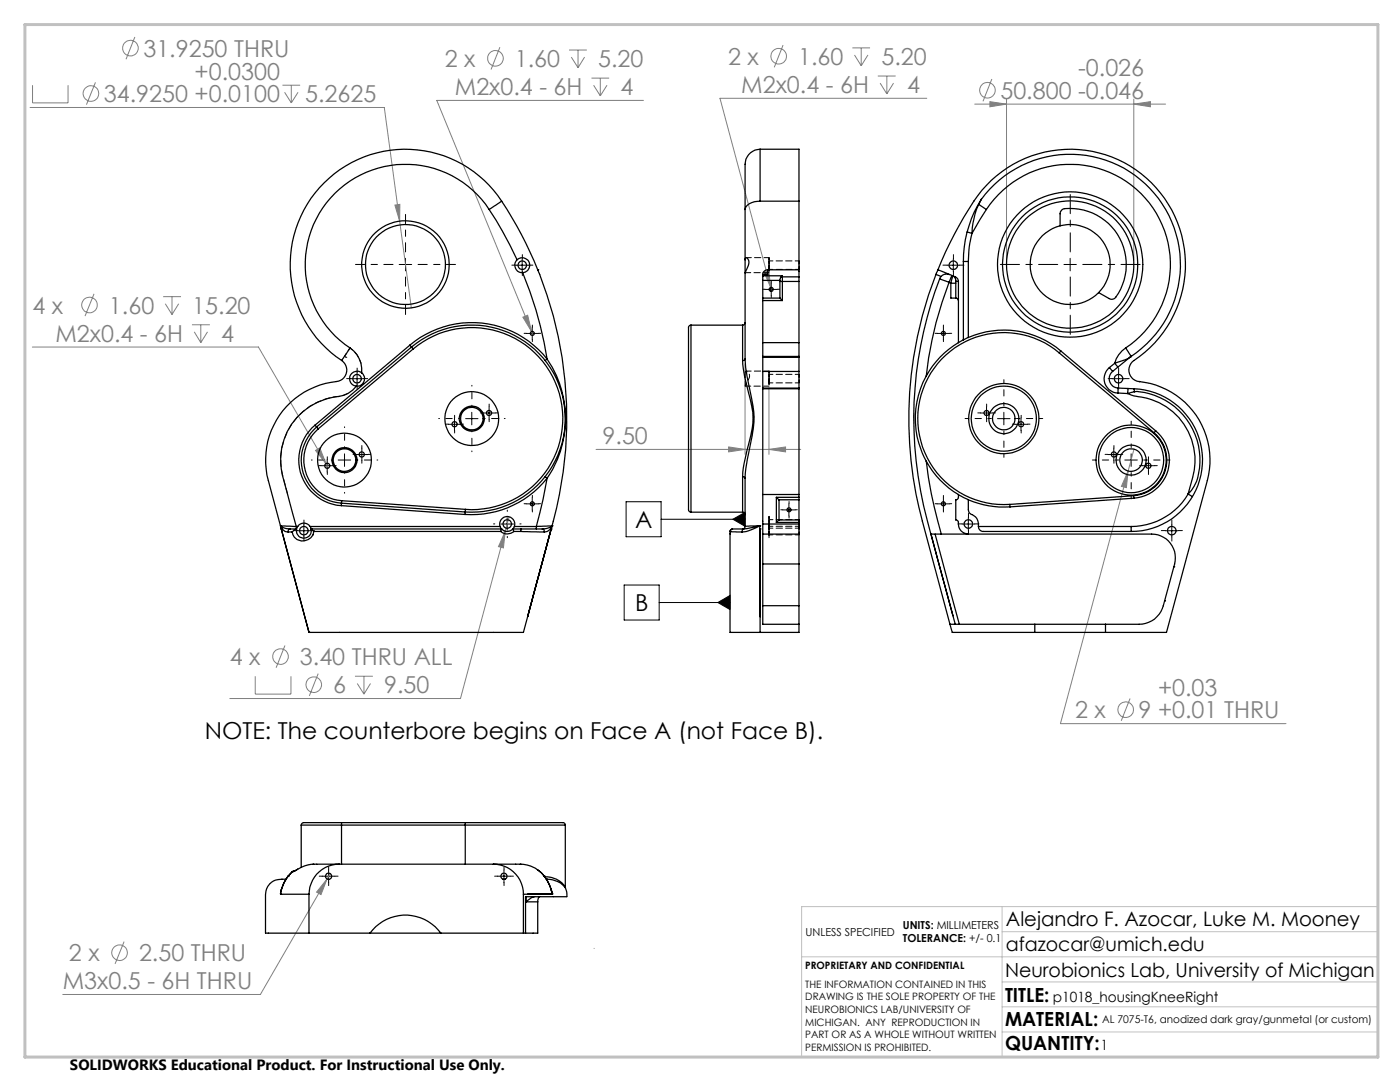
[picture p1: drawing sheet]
<svg xmlns="http://www.w3.org/2000/svg" width="279mm" height="216mm" viewBox="0 0 279 216" stroke-linecap="round" stroke-linejoin="round" font-family="sans-serif">
<g fill="none" stroke="#808080" stroke-width=".2">
<path d="M6.5 17v3.5h7.1v-3.5M19.1 16.4l-1.8 4.5M26.9 7.4l-1.7 4.4M56.4 17h3.5M56.8 18.4l1.3 2.1M58.1 17v3.5M59.5 18.4l-1.4 2.1M99.8 9.4l-1.8 4.5M113.6 10h3.5M114 11.4l1.4 2.1M115.4 10v3.5M116.7 11.4l-1.3 2.1"/>
<path d="M118 15.6h3.6M118.5 17l1.3 2.1M119.8 15.6v3.5M121.1 17l-1.3 2.1M156.3 9l-1.8 4.4M170.1 9.6h3.5M170.5 11l1.4 2.1M171.9 9.6v3.5M173.2 11l-1.3 2.1M175.2 15.2h3.6M175.6 16.6l1.4 2.1M177 15.2v3.5"/>
<path d="M178.3 16.6l-1.3 2.1M185 19.6h-41.3l10.1 37.8M197.9 15.8l-1.7 4.4M200.9 19.8v32M226.3 19.8v32M6 21.4h70.7l5.4 40.1M128.4 20h-41.2l18.9 46.1M194.5 20.8h38.1M197.6 20.3l3.3 .5-3.3 .5zM226.3 20.8l3.3-.5v1zM18.8 58.6l-1.8 4.5M32.6 59.2h3.5"/>
<path d="M34.3 59.2v3.6M78.8 40.9l1-.1v3.3zM152.5 54.3l.9-.3 .4 3.4zM153.8 57.4l.2 .7M6.5 69.3h45.1l13.5 23.2M33 60.6l1.3 2.2M35.7 60.6l-1.4 2.2M38.3 64.8h3.6M38.8 66.2l1.3 2.2M40.1 64.8v3.6M41.4 66.2l-1.3 2.2M104.4 63.3l.9-.4 .8 3.2z"/>
<path d="M106.1 66.1l.3 .8M148.7 72.6v18.1M153.5 77.4v13.3M63 89.9l.8-.5 1.3 3.1zM65.1 92.5l.4 .9M119 89.7h40.8M145.4 89.2l3.3 .5-3.3 .5zM153.5 89.7l3.3-.5v1zM225.1 94l-.3 3.3-1-.3zM226.3 89.6l-14.7 54.8h45M100.3 105.8a1.46 1.46 0 0 0 1.4 .2M100.8 106l-.3 3.3-1-.2z"/>
<path d="M101.6 103.1l-9.7 36.3h-46M50.9 134.9v3.6h7.2v-3.6M56.9 128.8l-1.8 4.4M63.5 134.4l-1.8 4.5M70.8 134.9h3.6M71.3 136.4l1.3 2.1M72.6 134.9v3.6M73.9 136.4l-1.3 2.1M225.5 139.4l-1.7 4.4M65.3 175.4l-1.2 3.1-.9-.5zM65.3 175.4l-13.3 23h-39.5M65.9 174.3l-.6 1.1"/>
<path d="M24.8 187.9l-1.8 4.4"/>
<circle cx="18.2" cy="18.7" r="1.55"/>
<circle cx="26" cy="9.6" r="1.56"/>
<circle cx="98.9" cy="11.6" r="1.55"/>
<circle cx="155.4" cy="11.2" r="1.55"/>
<circle cx="197.1" cy="18" r="1.56"/>
<circle cx="17.8" cy="60.9" r="1.56"/>
<circle cx="56" cy="131" r="1.55"/>
<circle cx="62.6" cy="136.6" r="1.55"/>
<circle cx="224.6" cy="141.6" r="1.56"/>
<circle cx="23.9" cy="190.1" r="1.55"/>
</g>
<g fill="none" stroke="#000" stroke-width=".2">
<path d="M79.7 52.8h2.5M80.9 51.5v2.5M103 52.9h2.5M104.2 51.7v2.5M152.6 57.7h2.6M153.9 56.5v2.5M189 52.9h2.5M190.3 51.7v2.5M212.3 52.8h2.5M213.6 51.5v2.5M70 75.6h2.5M71.3 74.3v2.5"/>
<path d="M105 66.5h2.5M106.2 65.3v2.5M187 66.5h2.5M188.3 65.3v2.5M222 75.6h2.5M223.2 74.3v2.5M64.1 92.9h2.5M65.3 91.7v2.5M67.5 91.8h2.5M68.8 90.6v2.5M70.9 90.7h2.5M72.2 89.4v2.5"/>
<path d="M89.5 84.7h2.5M90.7 83.4v2.5M92.9 83.5h2.5M94.2 82.3v2.5M96.3 82.4h2.5M97.6 81.2v2.4M106.2 99.3v2.5M188.3 99.3v2.5M195.7 82.4h2.4M196.9 81.2v2.4M199.1 83.5h2.5M200.3 82.3v2.5"/>
<path d="M202.5 84.7h2.5M203.8 83.4v2.5M221.1 90.7h2.5M222.3 89.4v2.5M224.5 91.8h2.5M225.7 90.6v2.5M227.9 92.9h2.5M229.2 91.7v2.5M59.4 105.9h2.5M60.6 104.6v2.5M100 104.6h2.5M101.2 103.3v2.5"/>
<path d="M105 100.5h2.5M124.6 116.7h7v7h-7zM125 100.1h6.9v7h-6.9zM131.9 103.6h16.8M146.3 103.6l2.4-1.4v2.8zM156.2 101.7h2.5M157.4 100.5v2.5M187 100.5h2.5M192 104.6h2.5M193.3 103.3v2.5M232.6 105.9h2.5M233.9 104.6v2.5"/>
<path d="M131.6 120.2h14.1M143.3 120.2l2.4-1.4v2.8zM64.3 174.8h2.5M65.6 173.6v2.5M99.3 174.8h2.5M100.6 173.6v2.5"/>
</g>
<g fill="none" stroke="#000" stroke-width=".2" stroke-dasharray="15.2 1.3 1.3 1.3">
<path d="M103 52.9h-.9M104.2 51.7v-.9M104.2 54.2v.8M105.5 52.9h.8M152.7 57.7h-.4M153.9 56.5v-.4M153.9 59v.4M155.2 57.7h.4M189 52.9h-.8M190.3 51.7v-.9M190.3 54.2v.8M191.5 52.9h.9"/>
<path d="M70 75.5h-.8M71.3 74.3v-.9M71.3 76.8v.8M72.5 75.5h.9M105 66.5h-.4M106.2 65.3v-.4M106.2 67.8v.4M107.5 66.5h.4M187 66.5h-.4M188.3 65.3v-.4M188.3 67.8v.4M189.5 66.5h.4"/>
<path d="M222 75.5h-.9M223.2 74.3v-.9M223.2 76.8v.8M224.5 75.5h.8M64.1 92.9h-.5M65.3 91.7v-.5M65.3 94.2v.5M66.6 92.9h.5M71 90.7h-.5M72.2 89.4v-.5M72.2 91.9v.5M73.5 90.7h.5"/>
<path d="M89.5 84.6h-.5M90.7 83.4v-.5M90.7 85.9v.5M92 84.6h.5M96.4 82.4h-.5M97.6 81.1v-.5M97.6 83.6v.6M98.9 82.4h.5M106.2 99.3v-.4M188.3 99.3v-.4M195.7 82.4h-.6M196.9 81.1v-.5"/>
<path d="M196.9 83.6v.6M198.2 82.4h.5M202.5 84.6h-.5M203.8 83.4v-.5M203.8 85.9v.5M205 84.6h.6M221.1 90.7h-.6M222.3 89.4v-.5M222.3 91.9v.5M223.6 90.7h.5M228 92.9h-.6M229.2 91.7v-.5"/>
<path d="M229.2 94.2v.5M230.5 92.9h.5M59.4 105.9h-.8M60.7 104.6v-.8M60.7 107.1v.9M61.9 105.9h.9M98.7 104.5h-.2M101.2 102v-.2M101.2 107v.3M103.7 104.5h.3M105 100.5h-.4M106.2 101.8v.4"/>
<path d="M107.5 100.5h.4M156.2 101.7h-.4M157.5 100.5v-.4M157.5 103v.4M158.7 101.7h.4M187 100.5h-.4M188.3 101.8v.4M189.5 100.5h.4M192 104.5h-.8M193.3 103.3v-.9M193.3 105.8v.8M194.5 104.5h.9"/>
<path d="M232.6 105.9h-.8M233.9 104.6v-.8M233.9 107.1v.9M235.1 105.9h.9M64.3 174.8h-.6M65.6 173.6v-.6M65.6 176.1v.6M66.8 174.8h.7M99.3 174.8h-.6M100.6 173.6v-.6M100.6 176.1v.6M101.8 174.8h.7"/>
</g>
<path d="M78.4 52.8h-7.4M80.9 50.3v-7.5M80.9 55.3v7.4M83.4 52.8h7.5" fill="none" stroke="#000" stroke-width=".2" stroke-dasharray="15.2 1.3 1.3 1.3" stroke-dashoffset="13.4"/>
<path d="M66.3 91.8h-4.2M68.8 89.3v-4.1M68.8 94.3v4.1M71.3 91.8h4.1M91.7 83.5h-4.1M94.2 81v-4.1M94.2 86v4.1M96.7 83.5h4.1" fill="none" stroke="#000" stroke-width=".2" stroke-dasharray="15.2 1.3 1.3 1.3" stroke-dashoffset="15.1"/>
<path d="M211.1 52.8h-11.5M213.6 50.3v-11.5M213.6 55.3v11.4M216.1 52.8h11.4" fill="none" stroke="#000" stroke-width=".2" stroke-dasharray="15.2 1.3 1.3 1.3" stroke-dashoffset="11.4"/>
<path d="M197.8 83.5h-5.2M200.3 81v-5.2M200.3 86v5.3M202.8 83.5h5.3M223.3 91.8h-5.3M225.8 89.3v-5.3M225.8 94.3v5.2M228.3 91.8h5.2" fill="none" stroke="#000" stroke-width=".2" stroke-dasharray="15.2 1.3 1.3 1.3" stroke-dashoffset="14.5"/>
<path d="M118.6 189.2v.1M160 190.9h115M200 185.9h75M200 180.9v30M200 195.9h75M275 180.9h-115v30M200 205.9h75M200 200.9h75" fill="none" stroke="#c0c0c0" stroke-width=".2"/>
<path d="M5 4.9h270v206h-270z" fill="none" stroke="#c0c0c0" stroke-width=".6"/>
<path d="M146.3 103.6l2.4 1.4v-2.8zM143.3 120.2l2.4 1.4v-2.8z" fill="#000"/>
<g fill="#808080">
<path d="M153.5 89.7l3.3-.5v1zM145.4 89.2l3.3 .5-3.3 .5z"/>
<path d="M78.8 40.9l1 3.2v-3.3zM63 89.9l2.1 2.6-1.3-3.1zM104.4 63.3l1.7 2.8-.8-3.2zM100.8 106l-1.3 3.1 1 .2zM65.3 175.4l-2.1 2.6 .9 .5zM152.5 54.3l1.3 3.1-.4-3.4zM197.6 20.3l3.3 .5-3.3 .5zM226.3 20.8l3.3-.5v1zM225.1 94l-1.3 3 1 .3z"/>
</g>
<g fill="none" stroke="#000" stroke-width=".25">
<path d="M151.7 29.8a3.2 3.2 0 0 0-3 3.8v8.2M151.7 29.8h7.8v10.3M151.7 29.8v10.3M195.9 39.8a22 22 0 0 1 33.6-2.2 22 22 0 0 1-3.8 33.5M195.9 39.8a22.6 22.6 0 0 0-3.6 12.4M195.9 39.8l-.6 1M97.6 41.8a20 20 0 0 0-30.8-3.2 20 20 0 0 0 3.1 30.8M97.6 41.8a73.8 73.8 0 0 1 5.6 10M100.1 40.1a23 23 0 0 0-35.4-3.6 23 23 0 0 0 3.5 35.4M100.1 40.1l-2.5 1.7M100.1 40.1a76 76 0 0 1 7.2 13.7M103.2 51.8a1.53 1.53 0 0 0-.3 1.7 1.53 1.53 0 0 0 1.4 .9"/>
<path d="M103.2 51.8a1.51 1.51 0 0 1 2.4 .5 1.51 1.51 0 0 1-1.3 2.1M104.3 54.4a74.6 74.6 0 0 1 4.9 17.2M107.3 53.8h.1M107.3 53.8a78.8 78.8 0 0 1 2.7 51.8M148.7 54.4v17.2M148.7 51.8l.1-.4a1.05 1.05 0 0 1 .5 1.6l-.6 1.4M148.7 41.8v10M148.7 51.8v2.6M151.7 40.1a2.68 2.68 0 0 0-3 1.7M151.7 40.1h7.8M152.2 59.5h3.4M152.2 55h3.9"/>
<path d="M152.2 56h3.4M152.2 60h3.9M152.4 54.8h.8M153.2 53.8h6.3M153.2 53.8a.96 .96 0 0 0-1 1v69.8h7.3M153.2 54.8h-.8l-.2 .4M153.2 53.8v1M153.8 57.4v.7M155.6 56.2h.5M155.6 59.5l.5 .5M155.6 56v3.5M155.8 55.4l-.2 .6"/>
<path d="M156.1 55l-.3 .4M156.1 55.2l-.3 .2M156.1 55.2v1M156.1 55.2h3.4M156.1 55v.2M156.1 56.2v3.8M156.1 56.2h3.4M159.5 40.1v13.7M159.5 55.2v1M159.5 53.8v1.4M159.5 56.2v12.2M186.8 54.8a79.1 79.1 0 0 0-2.7 49.2l5.5 20.6"/>
<path d="M186.8 54.8l1 .4M187.2 53.8a71.4 71.4 0 0 1 8.8-15.8 23 23 0 0 1 34.9-.4 23 23 0 0 1-4.9 34.6 2.31 2.31 0 0 0-.6 2.4 2.31 2.31 0 0 0 1.9 1.5M187.2 53.8l-.4 1M187.2 53.8l3.4 1.4M187.5 55.6a78.3 78.3 0 0 0-1.7 51l4.8 18M187.5 55.6l1.9 .7M187.8 55.2l-.3 .4M189.4 56.3a73.2 73.2 0 0 0-4.5 18.7M189.4 56.3l.4 .2M189.5 54.8a1.54 1.54 0 0 0-1.7 .4M189.8 56.5h.9M189.8 56.5v3h.9"/>
<path d="M190 55l-.6 1.3M190.6 55.4l.1 .6v3.5M190.6 55.4l-.5-.4-.3 1.5M190.6 55.2a.97 .97 0 0 1 .7 1M190.6 55.2v.2M190.7 56.2h.6M190.7 59.5l.4 .1 .2 .4M191.3 56.2v12.2M192.3 52.2h1M192.3 52.2v15.6M193 46.3l1 .3M193.3 52.2v15.1"/>
<path d="M194 46.6a20.2 20.2 0 0 0-.7 5.6M195.3 40.8a13.8 13.8 0 0 0-1.3 5.8M195.3 40.8l1.6 1M196.9 41.8a20 20 0 0 1 30.8-3.2 20 20 0 0 1-3.1 30.8M196.9 41.8l-2.9 4.8M211.6 45a8 8 0 0 0-4.9 11.8 8 8 0 0 0 12.6 1.6M211.6 45v-2.3a1.03 1.03 0 0 1 .9-1.1 11.2 11.2 0 0 1 10.8 5.7 11.2 11.2 0 0 1-.9 12.2l-.7 .2-2.4-1.3M211.6 45a8 8 0 0 1 8.9 3.8 8 8 0 0 1-1.2 9.6M68.2 71.9a2.3 2.3 0 0 1 .9 2.5 2.3 2.3 0 0 1-2 1.7 15.7 15.7 0 0 0-13.5 19.8l8.1 30.3h42.8l5.5-20.6M69.9 69.4a5.4 5.4 0 0 1 2.3 5M69.9 69.4l-1.7 2.5M71.1 77a6.3 6.3 0 0 1-4.4 2.2 12.8 12.8 0 0 0-10 17l2.4 8.9"/>
<path d="M72.2 74.4a1.48 1.48 0 0 1 .5 1.7 1.48 1.48 0 0 1-1.6 .9M72.2 74.4a1.49 1.49 0 0 0-2.3 .6 1.49 1.49 0 0 0 1.2 2M81.8 68.9l.3 .4M81.8 68.9a19.1 19.1 0 0 1 27.4 2.7M81.8 68.9l-18.9 15.9M82.1 69.3a18.7 18.7 0 0 1 29.8 8.5 18.7 18.7 0 0 1-19 24.4M82.1 69.3l.3 .3M82.1 69.3l-18.9 15.9M82.4 69.6a18.2 18.2 0 0 1 29 8.3 18.2 18.2 0 0 1-18.5 23.7M82.4 69.6l-18.9 16M109.2 71.6a21.1 21.1 0 0 1 0 23.8M109.2 71.6l-.4 .3"/>
<path d="M137.9 64.9h-.2a.68 .68 0 0 0-.3 .9v36l.1 .3 .4 .1M137.9 64.9v37.3M137.9 64.9h10.3M148.2 71.9l.4 3.3 .7 2.9a15.4 15.4 0 0 1 .1 10.4l-.9 3.9-.3 2.7M148.2 64.9v7M148.7 64.4l-.1 .3-.4 .2M148.7 71.6l.1 1.7 .9 4.7a18.7 18.7 0 0 1 .1 10.5l-1 5.1-.1 1.8M148.7 71.6l-.1 .3h-.4M152.2 68.4h7.3M152.2 71.1h7.3M152.2 77.4h7.3M152.2 74.1h7.3"/>
<path d="M152.2 71.3h7.3M152.2 77.6h7.3M159.5 68.4v2.7M159.5 74.1v3.3M159.5 71.1v.2M159.5 77.6v21.1M159.5 71.3v2.8M159.5 77.4v.2M184.9 75a17.5 17.5 0 0 0 0 17M191.3 68.4a17.2 17.2 0 0 0-6.4 6.6M192.3 67.8l-1 .6M193.3 67.3l-1 .5"/>
<path d="M193.3 67.3a17.6 17.6 0 0 1 18.4 2.7M211.4 70.4a17.2 17.2 0 0 0-27.4 7.8 17.2 17.2 0 0 0 17.5 22.4M211.4 70.4l18.9 16M211.7 70l-.3 .4M211.7 70l18.9 16M221.4 73.3l.6 .8M221.4 73.3a2.86 2.86 0 0 0-.9 3.2 2.86 2.86 0 0 0 2.6 1.9M222 74.1a1.88 1.88 0 0 0-.5 2.1 1.88 1.88 0 0 0 1.7 1.2M222.5 72.5l.6 .8M222.5 72.5l-1.1 .8M223.1 78.4l2 .1M223.2 77.4l-.1 1"/>
<path d="M223.2 77.4l3.1 .2M224.6 69.4l1.1 1.7M224.6 69.4a5.4 5.4 0 0 0-2.1 3.1M225.1 78.5l1.1 .5a13 13 0 0 1 11.4 17.9l-.5 1.7M225.1 77.5v1M225.5 71.3h.1M225.5 71.3l-1 .5-2 .7M225.5 71.3l-3.5 2.8M225.7 71.1l-.2 .2M226.3 77.6a14.2 14.2 0 0 1 13.7 14.5 14.2 14.2 0 0 1-14.3 13.9M226.3 77.6l.1 .6M226.4 78.2a13.6 13.6 0 0 1 12.7 16.6 6.8 6.8 0 0 1-2 3.8"/>
<path d="M226.4 78.2l-1.3 .3M227.3 76.1l.1 .1M227.3 76.1a15.7 15.7 0 0 1 13.6 19.8l-8.1 30.3h-12.2M62.9 84.8a9.1 9.1 0 0 0-2.8 9.8 9.1 9.1 0 0 0 8 6.3M62.9 84.8l.3 .4M63.2 85.2l.3 .4M63.2 85.2a8.6 8.6 0 0 0-2.7 9.3 8.6 8.6 0 0 0 7.7 5.9M63.5 85.6a8.1 8.1 0 0 0-2.5 8.7 8.1 8.1 0 0 0 7.2 5.6M68.2 99.9v.5M68.2 99.9l24.7 1.7M108.8 95.1l.4 .3M109.2 95.4a19.4 19.4 0 0 1-16.4 7.3"/>
<path d="M109.2 95.4l-.8 4.3-1.4 5.4M148.2 95.1l.4 .1 .1 .2M148.2 95.1v7.1M148.7 95.4v9.7M152.2 98.7h7.3M154.9 99.2l.6 .5M154.9 99.2h4.6M154.9 99.2v5M155.5 99.7v4.1M155.5 99.7h4M159.5 99.2v.5M159.5 98.7v.5"/>
<path d="M159.5 99.7v4.1M184.9 92a84 84 0 0 0 3 14.6M184.9 92a17.4 17.4 0 0 0 6.4 6.7M191.3 98.7l-.1 .7-.5 .3v4.1l.5 .2a2.17 2.17 0 0 0 2.1 2.6M191.3 98.7l2 1M193.3 99.7v2a1.1 1.1 0 0 0 .9 1.1 2.17 2.17 0 0 1 1.1 2.3M193.3 99.7a18.1 18.1 0 0 0 8.3 1.4M226.2 98.9l.1 .5M226.2 98.9l-24.7 1.7M226.3 99.4l-24.7 1.7M230.3 86.4a7.1 7.1 0 0 1 2.2 7.6 7.1 7.1 0 0 1-6.3 4.9M230.6 86a7.6 7.6 0 0 1 2.4 8.2 7.6 7.6 0 0 1-6.7 5.2"/>
<path d="M230.6 86l-.3 .4M237.1 98.6l.9 .5M237.1 98.6a13.3 13.3 0 0 1-11.4 6.5M56 104.9l.1 .7M56 104.9a1.66 1.66 0 0 0 1.5 1.3M56 104.9l.2 .2 .7 .3 1 .2M56 104.9h.1M56 104.9l3.1 .2M56.1 105.6h.1M57.5 106.2h.8M57.9 105.6h1.2M57.9 105.6a.46 .46 0 0 0-.4 .6"/>
<path d="M59.1 105.6l-.8 .6M59.1 105.1v.5M59.1 105.6h.1M59.1 105.1h.3M59.2 105.6a1.49 1.49 0 0 0 1.4 1.8 1.49 1.49 0 0 0 1.5-1.8M59.4 105.1l-.2 .5M59.4 105.1a1.47 1.47 0 0 1 2.5 0M61.9 105.1l.2 .5M61.9 105.1h37.9M62.1 105.6h.1M62.1 105.6h38M62.1 105.6l.5 .4"/>
<path d="M62.6 106h37.3M62.6 106a2.18 2.18 0 0 1-2.1 2 2.18 2.18 0 0 1-2.2-1.8M68.1 100.9l24.7 1.8M68.2 100.4l-.1 .5M68.2 100.4l24.7 1.8M92.9 102.2l-.1 .5M92.9 101.6v.6M99.8 105.1l.3 .5M99.8 105.1a1.51 1.51 0 0 1 1.4-2.1 1.51 1.51 0 0 1 1.5 2.1M99.9 106a2.01 2.01 0 0 0 2.7 0M100.1 105.6l-.2 .4M100.1 105.6a1.5 1.5 0 0 0 2.2 0"/>
<path d="M102.3 105.6l.3 .4M102.3 105.6h1.7M102.6 106h1.4M102.7 105.1l-.4 .5M102.7 105.1h4.3M104 105.6v.4M104 106l4.6 .2M104 105.6h4.2M107 105.1v.5M108.2 105.6a.46 .46 0 0 1 .4 .6M110 105.6h.1M110.2 104.9l-4.9 18.1 4.7-17.4"/>
<path d="M110.2 104.9a1.65 1.65 0 0 1-1.6 1.3M110.2 104.9l-3.2 .2M110.2 104.9l-.7 .4-1.3 .3M110.2 104.9h.1M137.9 102.2h10.3M145.7 106.6v19.6h6M145.7 106v.6M145.7 106h.1M145.7 106l2.4 .2M146.2 105.6l-.4 .1-.1 .3M146.2 105.6h2.2M148.2 102.2l.4 .1 .1 .4"/>
<path d="M148.4 105.6l-.2 .1-.1 .5M148.7 105.1l-.1 .3-.4 .2M151.6 104.9l.1 18.1v-17.4M151.6 104.9h.1M151.6 104.9l-2.9 .2M151.6 104.9l-3.2 .7M151.6 104.9l-.8 .4a5.5 5.5 0 0 1-2.7 .9M151.7 105.6v20.6M151.7 105.6h.1M152.2 106.6h7.3M152.2 104.6h7.3M152.2 112.5h7.3"/>
<path d="M154.9 104.2h4.6M155.5 103.8l-.6 .4M155.5 103.8h4M159.5 103.8v.4M159.5 104.6v2M159.5 106.6v5.9M159.5 104.2v.4M159.5 112.5v8.4M186.6 106.6l4.9 18M187.9 106.6h41.9a4.8 4.8 0 0 1 4.6 5.9l-2.2 8.4a4.9 4.9 0 0 1-4.9 3.7h-6.7M187.9 106.6h-2.1l4.4 16.3M195.3 105.1a.96 .96 0 0 0 1 .9h29.4"/>
<path d="M195.3 105.1h30.4M201.5 100.6l.1 .5M225.7 105.1v.9M232.4 119.9h.1M234.2 113.1h.1M152.2 120.9h7.3M159.5 120.9v3.7M159.5 124.6v1.6h-7.8M189.6 124.6l.4 1.6h16.5M189.6 124.6h16.9M206.5 126.2h14.1M206.5 124.6h14.1"/>
<path d="M206.5 124.6v1.6M220.6 124.6v1.6M56 178.4h.1M56 178.3v.1M56.1 178.4h.1M56.1 178.4h5.6M56.2 177.5l-.2 .9M57.1 175.4a3.5 3.5 0 0 0-3.2 .9l-.3 .3a4.4 4.4 0 0 0-.6 3.4v6.2h54.3v-6.2M57.5 174.8l-.9 1.6-.5 1.4M57.5 174.8a7.7 7.7 0 0 0-1.5 3.6M57.5 174.8h.1M58.3 174l-.8 .8"/>
<path d="M58.4 173.9l-.9 .9M58.9 173.7l-.6 .3M59.4 173.5l-.7 .3M60.1 164.6h8.1M60.1 164.6v8.5M61.7 178.4v7.8M67.7 172.4h-4.5a8.2 8.2 0 0 0-4.7 1.6h-.2M67.7 172.4a6.1 6.1 0 0 0-6 6M67.7 172.4h30.8M68.2 164.6h24.7M68.2 164.6v7.8M68.2 164.1h-7.3a.6 .6 0 0 0-.8 .5"/>
<path d="M68.2 164.1v.5M68.2 164.1h24.7M92.9 164.6h19.9M92.9 164.6v7.8M92.9 164.1h19.5l.3 .3 .1 .2M92.9 164.1v.5M98.5 172.4h5.5a5.9 5.9 0 0 1 3.3 1.2M98.5 172.4a6 6 0 0 1 6 6M100.4 175.4h.4M104.5 178.4h5.5M104.5 178.4v7.8M105 178.9v1.1"/>
<path d="M105 180h2.3M106.7 178.9a3 3 0 0 0-1.7 1.1M107.3 173.6l1.3 1.2M107.7 178.9l-.2 .2-.2 .9M108.6 174.8a7.5 7.5 0 0 1 1.6 3.6M108.6 174.8l.3 .5a7 7 0 0 1 1.3 3.1M108.6 174.8h.1M108.7 174.9a4.6 4.6 0 0 1 4.1 2.1M109 175.4h.2M109.2 175.4a3.6 3.6 0 0 1 3.9 2.6v.9M110 177.4l.2 1M110 178.4h.1"/>
<path d="M110.2 178.4h-4.9h4.7M110.2 178.4h.1M112.8 177l.1 .1M112.8 164.6v12.4M113.1 178.9h-8.2v7.3M73.8 186.2a8.7 8.7 0 0 1 14.2 0"/>
<circle cx="80.9" cy="52.8" r="8.7"/>
<circle cx="80.9" cy="52.8" r="8"/>
<circle cx="104.2" cy="52.9" r=".86"/>
<circle cx="153.9" cy="57.7" r=".4"/>
<circle cx="190.2" cy="52.9" r=".85"/>
<circle cx="213.6" cy="52.8" r="13.5"/>
<circle cx="213.6" cy="52.8" r="12.7"/>
<circle cx="213.6" cy="52.8" r="14.5"/>
<circle cx="71.3" cy="75.6" r=".86"/>
<circle cx="106.2" cy="66.5" r=".41"/>
<circle cx="188.3" cy="66.5" r=".4"/>
<circle cx="223.2" cy="75.6" r=".86"/>
<circle cx="65.3" cy="92.9" r=".52"/>
<circle cx="68.7" cy="91.8" r="5.4"/>
<circle cx="68.8" cy="91.8" r="2.51"/>
<circle cx="68.8" cy="91.8" r="2.26"/>
<circle cx="72.2" cy="90.7" r=".52"/>
<circle cx="90.7" cy="84.7" r=".52"/>
<circle cx="94.1" cy="83.5" r="5.4"/>
<circle cx="94.2" cy="83.5" r="2.5"/>
<circle cx="94.2" cy="83.5" r="2.25"/>
<circle cx="97.6" cy="82.4" r=".51"/>
<circle cx="196.9" cy="82.4" r=".51"/>
<circle cx="200.3" cy="83.5" r="7"/>
<circle cx="200.3" cy="83.5" r="2.24"/>
<circle cx="200.3" cy="83.5" r="6.5"/>
<circle cx="200.3" cy="83.5" r="3"/>
<circle cx="203.8" cy="84.7" r=".52"/>
<circle cx="222.3" cy="90.7" r=".52"/>
<circle cx="225.7" cy="91.8" r="7"/>
<circle cx="225.7" cy="91.8" r="6.5"/>
<circle cx="225.7" cy="91.8" r="3"/>
<circle cx="225.7" cy="91.8" r="2.26"/>
<circle cx="229.2" cy="92.9" r=".52"/>
<circle cx="60.6" cy="105.9" r=".84"/>
<circle cx="101.2" cy="104.6" r=".85"/>
<circle cx="106.2" cy="100.5" r=".41"/>
<circle cx="157.5" cy="101.7" r=".41"/>
<circle cx="188.3" cy="100.5" r=".4"/>
<circle cx="193.3" cy="104.6" r=".84"/>
<circle cx="233.9" cy="105.9" r=".85"/>
<circle cx="65.6" cy="174.9" r=".62"/>
<circle cx="100.6" cy="174.9" r=".62"/>
</g>
<path d="M148.7 54.4h.1M68.2 71.9h.1M68.8 71.1h.1M69 71.3h.1M61.7 126.2h.1" fill="none" stroke="#000" stroke-width=".2" stroke-dasharray="1.3 .6"/>
<path d="M69.9 69.4l-1.1 1.7M72 72.5a5.3 5.3 0 0 0-2.1-3.1M148.7 77l.3-.6a1.83 1.83 0 0 0 .5-1.9l-.6-.4h-.1l-.1 .3" fill="none" stroke="#000" stroke-width=".2" stroke-dasharray="1.3 .6" stroke-dashoffset=".6"/>
<path d="M57.4 98.6a24.7 24.7 0 0 1-1.4-7.6 13 13 0 0 1 12.3-12l1.1-.5" fill="none" stroke="#000" stroke-width=".2" stroke-dasharray="1.3 .6" stroke-dashoffset=".1"/>
<path d="M153.5 53.3v-1.9v3v-1.1M153.5 53.8h6M159.5 52.1h-6M153.5 75.9v-1.9v3v-1.1M153.5 76.4h6M159.5 74.7h-6M153.5 104.9v-1.9v3v-1.1M153.5 106v-1.6v3v-1.4M153.5 105.4h6M153.5 106.7h6M159.5 103.7h-6M159.5 105h-6" fill="none" stroke="#000" stroke-width=".2" stroke-dasharray="1.3 .6" stroke-dashoffset=".5"/>
<path d="M153.5 52.9v-.8v1.7v-.9M159.5 52.9v-.8v1.7v-.9M153.5 75.5v-.8v1.7v-.9M159.5 75.5v-.8v1.7v-.9M153.5 104.5v-.8v1.7v-.9M153.5 105.9v-.9v1.7v-.8M159.5 104.5v-.8v1.7v-.9M159.5 105.9v-.9v1.7v-.8" fill="none" stroke="#000" stroke-width=".2" stroke-dasharray="1.3 .6" stroke-dashoffset="-.1"/>
<path d="M148.7 54.4h4.8M148.7 77v-2.6M148.7 77h4.8M153.5 74h-4.6" fill="none" stroke="#000" stroke-width=".2" stroke-dasharray="1.3 .6" stroke-dashoffset=".2"/>
<path d="M153.5 51.4h-4.6" fill="none" stroke="#000" stroke-width=".2" stroke-dasharray="1.3 .6" stroke-dashoffset=".3"/>
<g font-size="4.7" fill="#808080">
<text x="28.6" y="11.3">31.9250 THRU</text>
<text x="38.8" y="15.9">+0.0300</text>
<text x="88.8" y="13.3">2 x</text>
<text x="102.8" y="13.3">1.60</text>
<text x="119.4" y="13.3">5.20</text>
<text x="145.3" y="12.9">2 x</text>
<text x="159.3" y="12.9">1.60</text>
<text x="175.9" y="12.9">5.20</text>
<text x="215.2" y="15.2">-0.026</text>
<text x="20.7" y="20.4">34.9250 +0.0100</text>
<text x="60.9" y="20.4">5.2625</text>
<text x="90.8" y="18.9">M2x0.4 - 6H</text>
<text x="123.8" y="18.9">4</text>
<text x="147.9" y="18.5">M2x0.4 - 6H</text>
<text x="181" y="18.5">4</text>
<text x="199.7" y="19.7">50.800 -0.046</text>
<text x="6.5" y="62.6">4 x</text>
<text x="21.7" y="62.6">1.60</text>
<text x="38.4" y="62.6">15.20</text>
<text x="11.1" y="68.2">M2x0.4 - 6H</text>
<text x="44.1" y="68.2">4</text>
<text x="120.3" y="88.6">9.50</text>
<text x="45.9" y="132.7">4 x</text>
<text x="59.9" y="132.7">3.40 THRU ALL</text>
<text x="66.5" y="138.3">6</text>
<text x="76.7" y="138.3">9.50</text>
<text x="214.5" y="143.3">2 x</text>
<text x="227.2" y="143.3">9 +0.01 THRU</text>
<text x="231.1" y="138.8">+0.03</text>
<text x="13.8" y="191.8">2 x</text>
<text x="27.7" y="191.8">2.50 THRU</text>
<text x="12.5" y="197.4">M3x0.5 - 6H THRU</text>
</g>
<g font-size="4.7">
<text x="126.7" y="105.4">A</text>
<text x="126.7" y="122">B</text>
<text x="40.9" y="147.5">NOTE: The counterbore begins on Face A (not Face B).</text>
</g>
<text font-size="4" x="200.7" y="184.9">Alejandro F. Azocar, Luke M. Mooney</text>
<g font-size="3.9">
<text x="200.7" y="189.8">afazocar@umich.edu</text>
<text x="200.6" y="194.9">Neurobionics Lab, University of Michigan</text>
<text x="200.6" y="199.8">TITLE:</text>
<text x="200.6" y="209.5">QUANTITY:</text>
<text x="200.6" y="204.6">MATERIAL:</text>
</g>
<text font-size="3" x="14" y="213.5">SOLIDWORKS Educational Product. For Instructional Use Only.</text>
<g font-size="2.8">
<text x="210.1" y="199.8">p1018_housingKneeRight</text>
<text x="219.7" y="209.5">1</text>
</g>
<g font-size="2.2">
<text x="180.2" y="185.3">UNITS: MILLIMETERS</text>
<text x="160.8" y="186.8">UNLESS SPECIFIED</text>
<text x="180.2" y="188">TOLERANCE: +/- 0.1</text>
</g>
<text font-size="2.1" x="220" y="204.1">AL 7075-T6, anodized dark gray/gunmetal (or custom)</text>
<g font-size="2">
<text x="160.7" y="193.4">PROPRIETARY AND CONFIDENTIAL</text>
<text x="160.7" y="197.1">THE INFORMATION CONTAINED IN THIS</text>
<text x="160.7" y="199.6">DRAWING IS THE SOLE PROPERTY OF THE</text>
<text x="160.7" y="202.1">NEUROBIONICS LAB/UNIVERSITY OF</text>
<text x="160.7" y="204.6">MICHIGAN. ANY REPRODUCTION IN</text>
<text x="160.7" y="207.2">PART OR AS A WHOLE WITHOUT WRITTEN</text>
<text x="160.7" y="209.7">PERMISSION IS PROHIBITED.</text>
</g>
</svg>
